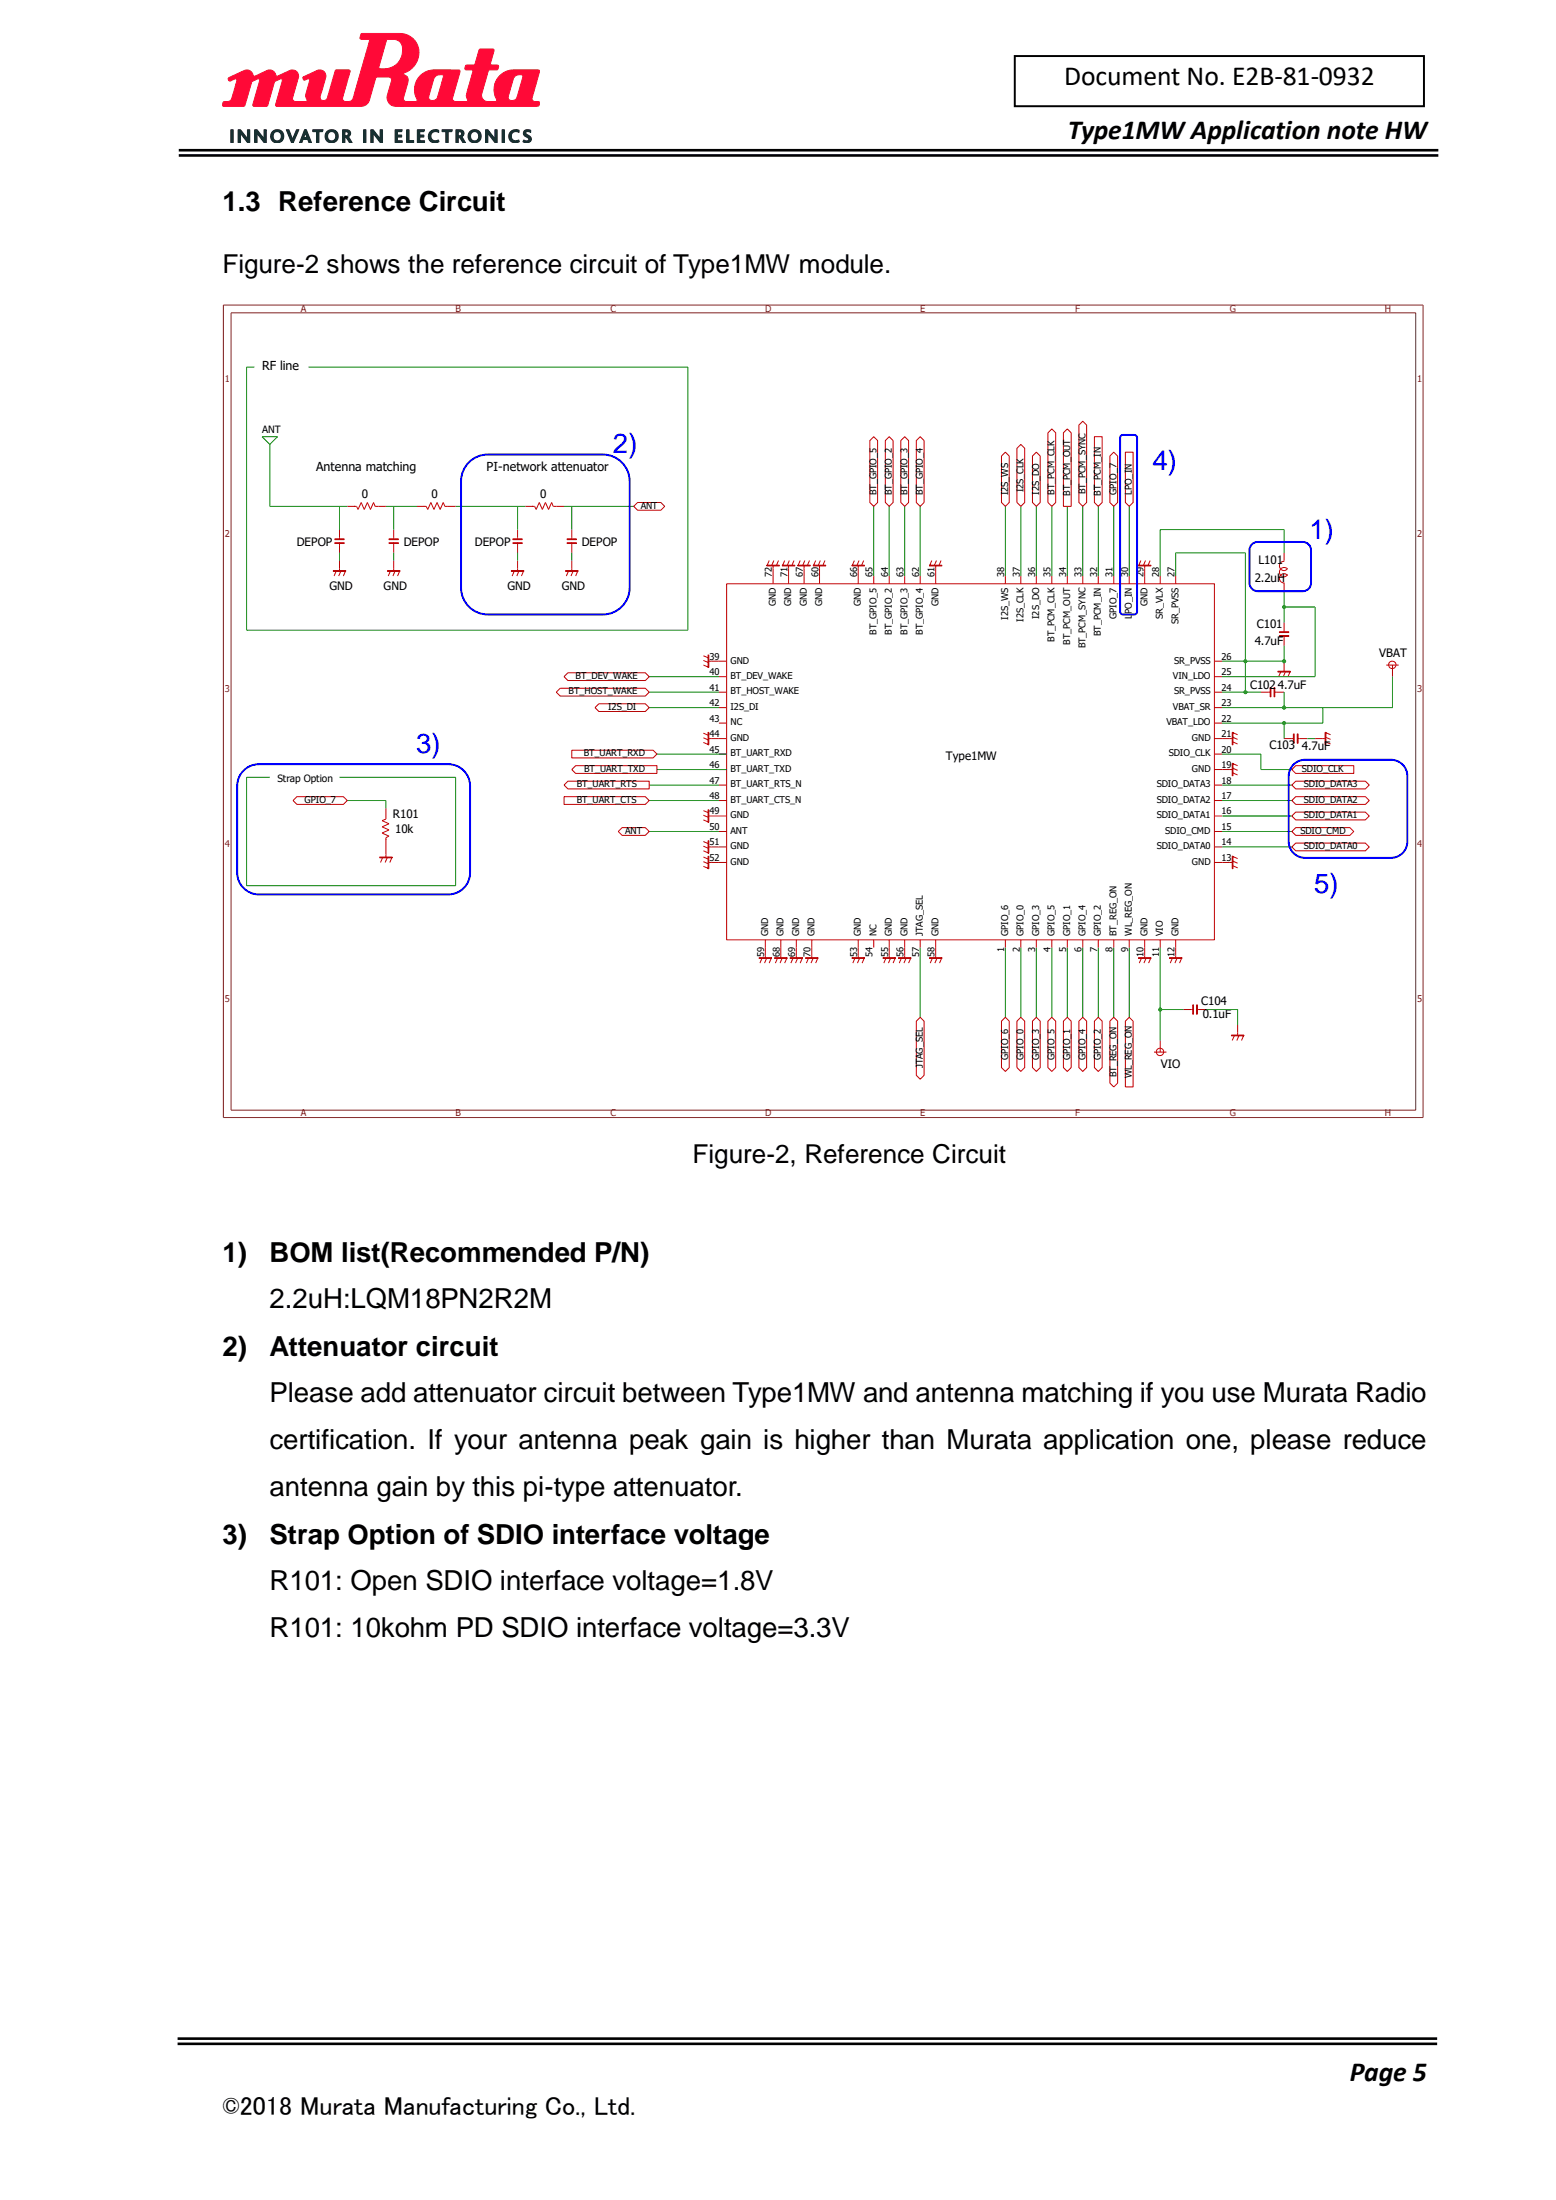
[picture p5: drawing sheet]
<svg xmlns="http://www.w3.org/2000/svg" width="210mm" height="297mm" viewBox="0 0 210 297" stroke-linecap="round" stroke-linejoin="round" font-family="sans-serif">
<path d="M69.5 10.3l-.2 .4-.7 2.4a.51 .51 0 0 0 .2 .5 .51 .51 0 0 0 .6-.1l.4-.4 .7-2.4a.36 .36 0 0 0 0-.6h-.1a1.04 1.04 0 0 0-.9 .2zM58.7 10.3l-.2 .4-.6 2.4a.5 .5 0 0 0 .2 .5 .5 .5 0 0 0 .6-.1l.4-.4 .6-2.3a.51 .51 0 0 0 .1-.7h-.1a1 1 0 0 0-1 .2zM52.2 5.4l-1.1 3.8a2.43 2.43 0 0 0 2.7-.8 2.43 2.43 0 0 0 .3-2.6 1.26 1.26 0 0 0-1-.5zM30.8 10.5l2.2-1a.94 .94 0 0 1 1.2 .8h.2l1.8-.8a1 1 0 0 1 1.1 .8h.2l1.6-.8a.82 .82 0 0 1 .9 .1 .82 .82 0 0 1 .3 .9l-.8 2.8v.2l.2 .2h1.7v-.2l-.1-.5v-.2l.5-1.8a.22 .22 0 0 0-.1-.3 .22 .22 0 0 0-.3 0 .28 .28 0 0 1-.5 0v-.2l.1-.1 1.8-.9a.83 .83 0 0 1 .9 .1 .83 .83 0 0 1 .3 .8l-.8 2.6a.5 .5 0 0 0 .4 .6 .5 .5 0 0 0 .6-.4l1-3.6 .2-.2h1.7l.1 .1-.7 2.7a1.77 1.77 0 0 0-.2 1.4 .94 .94 0 0 0 1.4-.3l2.1-7.5a.3 .3 0 0 0-.1-.5h-1.1v-.2l.1-.5 5.3-.1a2.67 2.67 0 0 1 2.5 2 2.67 2.67 0 0 1-1.2 3l-.8 .4v.2a.79 .79 0 0 1 .5 1.1l-.6 2.1a.4 .4 0 0 0 .4 .4h1.3l.2-.1a2.76 2.76 0 0 1 2.3-4.2h3.4l.1 .1-1 3.7a.38 .38 0 0 0 .4 .5h1.5l.1-.1v-.2a1.09 1.09 0 0 1 0-1.1l.7-2.7-.2-.2h-.7a.36 .36 0 0 1-.1-.3 .36 .36 0 0 1 .2-.3h1l.1-.1 .6-2 .1-.1h1.8l.1 .2-.3 1.1a.9 .9 0 0 0-.2 .8l.9 .1a.34 .34 0 0 1 .2 .3 .34 .34 0 0 1-.3 .3l-1.1 .1-.7 2.4a1.52 1.52 0 0 0-.1 1.4l.4 .4h1.4a.19 .19 0 0 0 .1-.3 2.66 2.66 0 0 1 2.3-4h3.3l.2 .2-1 3.7a.42 .42 0 0 0 .4 .4h.5a.35 .35 0 0 1 .1 .4 .35 .35 0 0 1-.3 .2l-19.1 .1a1.18 1.18 0 0 1-1.1-1.6l.6-1.9-.1-.2-.3-.3h-1.7l-.1 .1-.9 3a1.13 1.13 0 0 1-1.1 .9h-11.3a.32 .32 0 0 1-.1-.6l.6-2.1a1.32 1.32 0 0 0 .2-1h-.3l-.8 .4-1 3.2-1.7 .1a.29 .29 0 0 1-.1-.5l.8-3-.1-.3-.9 .5-1 3.2-.1 .1h-2.7a.35 .35 0 0 1-.2-.4 .35 .35 0 0 1 .3-.3 .78 .78 0 0 0 1-.4l.5-2a.52 .52 0 0 0 .1-.6l-.9 .3-.2-.2z" fill-rule="evenodd" fill="#ff0937" stroke="#ff0937" stroke-width=".13"/>
<path d="M41.2 17.9l-.2 .7h.4zM61.9 17.8v.5a.31 .31 0 0 0 .4-.2 .31 .31 0 0 0-.4-.3zM46.6 17.8v.5h.1a.27 .27 0 0 0 .3-.2 .27 .27 0 0 0-.3-.3zM63.7 17.9a.61 .61 0 0 0-.1 .9 .61 .61 0 0 0 .9 0 .61 .61 0 0 0 0-.8 .61 .61 0 0 0-.8-.1zM44.4 17.9a.61 .61 0 0 0-.1 .9 .61 .61 0 0 0 .9 0 .61 .61 0 0 0 0-.8 .61 .61 0 0 0-.8-.1zM37.1 17.9a.63 .63 0 0 0-.2 .8 .63 .63 0 0 0 .8 .2 .63 .63 0 0 0 .2-.8 .63 .63 0 0 0-.8-.2zM38.6 17.5h.4l.5 1.3 .5-1.3h.3l-.7 1.8h-.3zM67.8 17.5h.3v1.8h-.3zM65.5 17.5h.4l.9 1.2v-1.2h.3v1.8h-.3l-1-1.3v1.3h-.3zM61.5 17.5a1.01 1.01 0 0 1 1.1 .3v.4l-.3 .3 .5 .8h-.3l-.5-.7h-.1v.7h-.4zM59.7 17.5h1.4l-.1 .3h-.5v1.5h-.3v-1.5h-.5zM56.3 17.5h1l-.1 .3h-.5v.4h.5v.3h-.5v.5h.6v.3h-1zM54.9 17.5h.3v1.5h.6v.3h-.9zM53.3 17.5h1l-.1 .3h-.6v.4h.6v.3h-.6v.5h.7v.3h-1zM50 17.5h.4l.9 1.2v-1.2h.3v1.8h-.3l-.9-1.3v1.3h-.4zM49.1 17.5h.3v1.8h-.3zM46.2 17.5a.98 .98 0 0 1 1.1 .3v.4l-.3 .3 .5 .8h-.3l-.5-.7h-.1v.7h-.4zM42.2 17.5h1.4l-.1 .3h-.5v1.5h-.3v-1.5h-.5zM34.4 17.5h.3l.9 1.2v-1.2h.3v1.8h-.3l-.9-1.3v1.3h-.3zM32.1 17.5h.4l.9 1.2v-1.2h.3v1.8h-.3l-.9-1.3v1.3h-.4zM31.2 17.5h.3v1.8h-.3zM41.1 17.5h.2l.7 1.8h-.3l-.2-.5h-.6l-.2 .5h-.3zM70.7 17.7a.81 .81 0 0 1 .9-.1v.3l-.5-.1-.1 .1v.1a1.36 1.36 0 0 1 .7 .8 .71 .71 0 0 1-1.1 .3l.1-.2a.36 .36 0 0 0 .4 .2 .36 .36 0 0 0 .3-.4l-.1-.1a.77 .77 0 0 1-.6-.8zM68.9 17.8a1.09 1.09 0 0 1 1.2-.2v.3a.64 .64 0 0 0-.9 0 .64 .64 0 0 0 0 .9 .64 .64 0 0 0 .8 .1l.1 .2a.9 .9 0 0 1-1.2-.1 .9 .9 0 0 1 0-1.2zM63.2 18.4a.9 .9 0 0 1 1.8 0 .9 .9 0 0 1-1.8 0zM58.1 17.8a1.09 1.09 0 0 1 1.1-.2v.3a.64 .64 0 0 0-.9 0 .64 .64 0 0 0 0 .9 .64 .64 0 0 0 .9 .1l.1 .2a.91 .91 0 0 1-1.3-.1 .91 .91 0 0 1 .1-1.2zM43.9 18.4a.9 .9 0 0 1 1.8 0 .9 .9 0 0 1-1.8 0zM36.5 18.4a.9 .9 0 0 1 1.8 0 .9 .9 0 0 1-1.8 0z" fill-rule="evenodd" fill="#073330" stroke="#073330" stroke-width=".13"/>
<g fill="#000">
<path d="M24.1 20.1h170v.4h-170zM24.1 20.8h170v.4h-170z"/>
<path d="M24 275h170v.4h-170zM24 275.8h170v.3h-170z"/>
</g>
<path d="M137 7.6h55.2v6.7h-55.2z" fill-rule="evenodd" fill="#fff"/>
<path d="M137 7.6h55.2v6.7h-55.2z" fill="none" stroke="#000" stroke-width=".26"/>
<path d="M30.1 41.2h162v109.7h-162zM31.2 42.2h159.9v107.7h-159.9z" fill="none" stroke="#802020" stroke-width=".13"/>
<g fill="none" stroke="#c00000" stroke-width=".13">
<path d="M117.4 59.5l.5-.5 .6 .5v8.3l-.6 .6-.5-.6zM119.5 59.5l.5-.5 .5 .5v8.3l-.5 .6-.5-.6zM121.6 59.5l.5-.5 .5 .5v8.3l-.5 .6-.5-.6zM123.7 59.5l.5-.5 .5 .5v8.3l-.5 .6-.5-.6zM142 57.9l.5 .5v9.4l-.5 .6-.6-.6v-9.4zM144.1 57.9l.5 .5v10h-1.1v-10zM146.1 56.9l.6 .5v10.4l-.6 .6-.5-.6v-10.4zM147.7 59h1.1v8.8l-.6 .6-.5-.6zM45.4 77l-.3 .8M45.8 71.5v1.3M45.8 73.6v1M45.8 75.7v1.3"/>
<path d="M46 77l-.3 .8M46.9 68.4h1.2l.2 .4 .4-1 .5 1 .4-1 .4 1 .4-1 .2 .6h1.5M52.7 77l-.3 .8M53.1 71.5v1.3M53.1 73.6v1M53.1 75.7v1.3M53.3 77l-.3 .8M56.3 68.4h1.2l.2 .4 .5-1 .4 1 .4-1 .4 1 .4-1 .2 .6h1.5M69.4 77l-.3 .8M69.9 71.5v1.3M69.9 73.6v1M69.9 75.7v1.3"/>
<path d="M70.1 77l-.3 .8M70.9 68.4h1.3l.2 .4 .4-1 .4 1 .4-1 .4 1 .5-1 .2 .6h1.4M76.8 77l-.4 .8M77.2 71.5v1.3M77.2 73.6v1M77.2 75.7v1.3M77.4 77l-.3 .8M86.1 67.8h3.1l.5 .6-.5 .5h-3.1l-.6-.5zM98.1 78.8h65.8v48.1h-65.8zM104.3 76.4v2.4M104.4 75.7l-.3 .7M105.1 75.7l-.3 .7"/>
<path d="M106.4 76.4v2.4M106.5 75.7l-.3 .7M107.2 75.7l-.3 .7M108.5 76.4v2.4M108.6 75.7l-.3 .7M109.3 75.7l-.4 .7M110.6 76.4v2.4M110.7 75.7l-.3 .7M111.3 75.7l-.3 .7M115.8 76.4v2.4M115.9 75.7l-.3 .7M116.6 75.7l-.3 .7"/>
<path d="M117.9 77.8v1M120 77.8v1M122.1 77.8v1M124.2 77.8v1M126.3 76.4v2.4M126.4 75.7l-.3 .7M127 75.7l-.3 .7M135.2 61.6l.5-.6 .5 .6v6.2l-.5 .6-.5-.6zM135.7 77.8v1M137.8 60l.5 .5v7.3l-.5 .6-.5-.6v-7.3zM137.8 77.8v1M139.4 61.6l.5-.6 .5 .6v6.2l-.5 .6-.5-.6z"/>
<path d="M139.9 77.8v1M142 77.8v1M144.1 77.8v1M146.1 77.8v1M148.2 77.8v1M150.3 61l.5 .6v6.2l-.5 .6-.5-.6v-6.2zM150.3 77.8v1M151.9 61h1v6.8l-.5 .6-.5-.6zM152.4 77.8v1M154.5 76.4v2.4M154.6 75.7l-.3 .7M155.2 75.7l-.3 .7"/>
<path d="M156.6 77.8v1M158.7 77.8v1M173.3 74.6v1.2a.61 .61 0 0 0-.6 .8 .61 .61 0 0 0 1 .2M173.3 78.7v1.2M173.8 76.8a.62 .62 0 0 0-.9 0 .62 .62 0 0 0 0 .9 .62 .62 0 0 0 .9-.1M173.8 77.7a.61 .61 0 0 0-1 .1 .61 .61 0 0 0 .5 .9M75.6 92.9h11.5l.5 .5-.5 .6h-11.5l-.5-.6zM76.6 90.8h10.5l.5 .6-.5 .5h-10.5l-.5-.5zM80.8 95h6.3l.5 .5-.5 .6h-6.3l-.5-.6zM94.9 99l.8 .3M94.9 99.6l.8 .3M94.9 88.5l.8 .3"/>
<path d="M94.9 89.2l.8 .3M95.7 99.7h2.4M95.7 89.3h2.4M97 93.4h1.1M97 97.6h1.1M97 95.5h1.1M97 91.4h1.1M163.9 93.4h1.1M163.9 99.7h2.4M163.9 89.3h1.1M163.9 97.6h1.1M163.9 95.5h1.1"/>
<path d="M163.9 91.4h1.1M166.3 99.5l.7 .3M170.2 93.4h1.2M172.3 93.4h1M172.9 90.6l-.3 .8M173.3 99.7h1.3M173.3 84v1.1M173.3 85.9v1.3M173.3 89.3v1.3M173.5 90.6l-.3 .8M175.4 99.7h1.1M177.5 99.7h1.4"/>
<path d="M178.9 99.5l.7 .3M187.1 89.8h1.7M187.9 89.8v1.6M40.1 107.6h6.2l.6 .5-.6 .5h-6.2l-.5-.5zM51.7 115.7l-.3 .7M52.1 109.1v1.5l-.5 .2 .9 .4-.9 .4 .9 .4-.9 .5 .9 .4-.4 .2v2.6M52.3 115.7l-.3 .7M76.1 106l.5-.5h11v1h-11zM76.1 107.6h11l.5 .5-.5 .5h-11zM77.2 103.9l.5-.5h11v1h-11zM77.2 101.3h10.9l.6 .5-.6 .5h-10.9zM84 111.7h3.1l.5 .6-.5 .5h-3.1l-.6-.5z"/>
<path d="M94.9 115.7l.8 .3M94.9 116.3l.8 .3M94.9 113.6l.8 .3M94.9 114.2l.8 .4M94.9 109.4l.8 .3M94.9 110.1l.8 .3M95.7 116.4h2.4M95.7 114.3h2.4M95.7 110.2h2.4M97 103.9h1.1M97 101.8h1.1M97 106h1.1"/>
<path d="M97 108.1h1.1M97 112.3h1.1M163.9 116.4h2.4M163.9 114.3h1.1M163.9 110.2h1.1M163.9 103.9h2.4M163.9 101.8h1.1M163.9 106h1.1M163.9 108.1h1.1M163.9 112.3h1.1M166.3 116.9l.7 .3M166.3 116.2l.7 .3"/>
<path d="M166.3 100.1l.7 .3M166.3 104.3l.7 .3M166.3 103.7l.7 .3M174.4 106l.5-.5h9.4l.5 .5-.5 .5h-9.4zM174.4 108.1l.5-.5h9.4l.5 .5-.5 .5h-9.4zM174.4 110.2l.5-.6h9.4l.5 .6-.5 .5h-9.4zM174.4 114.3l.5-.5h9.4l.5 .5-.5 .6h-9.4zM174.4 112.3l.5-.6h7.3l.5 .6-.5 .5h-7.3zM174.4 103.9l.5-.5h7.8v1h-7.8zM178.9 100.1l.7 .3M102.9 129.3l-.3 .7M103.3 126.9v2.4"/>
<path d="M103.5 129.3l-.3 .7M105 129.3l-.3 .7M105.4 126.9v2.4M105.6 129.3l-.3 .7M107.1 129.3l-.4 .7M107.5 126.9v2.4M107.7 129.3l-.3 .7M109.2 129.3l-.4 .7M109.6 126.9v2.4M109.8 129.3l-.3 .7M115.4 129.3l-.3 .7M115.8 126.9v2.4"/>
<path d="M116 129.3l-.3 .7M117.9 126.9v1M119.6 129.3l-.3 .7M120 126.9v2.4M120.2 129.3l-.3 .7M121.7 129.3l-.3 .7M122.1 126.9v2.4M122.3 129.3l-.3 .7M124.2 137.3l.5 .6v7.3l-.5 .5-.5-.5v-7.3zM124.2 126.9v1M125.9 129.3l-.3 .7M126.3 126.9v2.4"/>
<path d="M126.5 129.3l-.3 .7M135.2 137.9l.5-.6 .5 .6v6.2l-.5 .6-.5-.6zM135.7 126.9v1M137.8 137.3l.5 .6v6.2l-.5 .6-.5-.6v-6.2zM137.8 126.9v1M139.4 137.9l.5-.6 .5 .6v6.2l-.5 .6-.5-.6zM139.9 126.9v1M142 137.3l.5 .6v6.2l-.5 .6-.6-.6v-6.2zM142 126.9v1M144.1 137.3l.5 .6v6.2l-.5 .6-.6-.6v-6.2zM144.1 126.9v1M146.1 137.3l.6 .6v6.2l-.6 .6-.5-.6v-6.2z"/>
<path d="M146.1 126.9v1M148.2 137.3l.6 .6v6.2l-.6 .6-.5-.6v-6.2zM148.2 126.9v1M150.3 137.3l.5 .6v8.3l-.5 .5-.5-.5v-8.3zM150.3 126.9v1M152.4 137.3l.5 .6v8.8h-1v-8.8zM152.4 126.9v1M154.1 129.3l-.3 .7M154.5 126.9v2.4M154.7 129.3l-.3 .7M156.6 126.9v1M158.3 129.3l-.3 .7"/>
<path d="M158.7 126.9v2.4M158.9 129.3l-.3 .7M159.7 136.3h1.3M161.8 136.3h1.1M166.6 139.7l-.3 .8M167 138.4v1.3M167.3 139.7l-.4 .8M155.8 142h1.6M156.6 140.5v1.5"/>
<circle cx="187.9" cy="89.8" r=".5"/>
<circle cx="156.6" cy="142" r=".5"/>
</g>
<g fill="#c00000" stroke="#c00000" stroke-width=".13">
<path d="M172 92.8h.1v1.3h-.1z"/>
<path d="M172.7 85.3h1.2v.1h-1.2z"/>
<path d="M175.1 99.1h.1v1.2h-.1z"/>
<path d="M161.5 135.7h.1v1.2h-.1z"/>
<path d="M45.2 73.3h1.3v.1h-1.3z"/>
<path d="M52.5 73.3h1.3v.1h-1.3z"/>
<path d="M69.2 73.3h1.3v.1h-1.3z"/>
<path d="M76.5 73.3h1.3v.1h-1.3z"/>
<path d="M172 93.4h.3zM171.4 92.8h.1v1.3h-.1z"/>
<path d="M94.9 117l.8 .3zM95.6 115.6h.1v1.7h-.1z"/>
<path d="M94.9 114.9l.8 .3zM95.6 113.5h.1v1.7h-.1z"/>
<path d="M94.9 110.7l.8 .3zM95.6 109.3h.1v1.7h-.1z"/>
<path d="M94.9 100.2l.8 .4zM95.6 98.9h.1v1.7h-.1z"/>
<path d="M94.9 89.8l.8 .3zM95.6 88.4h.1v1.7h-.1z"/>
<path d="M104.1 129.3l-.3 .7zM102.5 129.3h1.6v.1h-1.6z"/>
<path d="M106.2 129.3l-.3 .7zM104.6 129.3h1.6v.1h-1.6z"/>
<path d="M108.3 129.3l-.3 .7zM106.6 129.3h1.7v.1h-1.7z"/>
<path d="M110.4 129.3l-.3 .7zM108.7 129.3h1.7v.1h-1.7z"/>
<path d="M116.7 129.3l-.3 .7zM115 129.3h1.7v.1h-1.7z"/>
<path d="M120.9 129.3l-.4 .7zM119.2 129.3h1.7v.1h-1.7z"/>
<path d="M122.9 129.3l-.3 .7zM121.3 129.3h1.6v.1h-1.6z"/>
<path d="M127.1 129.3l-.3 .7zM125.5 129.3h1.6v.1h-1.6z"/>
<path d="M155.3 129.3l-.3 .7zM153.7 129.3h1.6v.1h-1.6z"/>
<path d="M159.5 129.3l-.3 .7zM157.9 129.3h1.6v.1h-1.6z"/>
<path d="M166.3 115.6l.7 .3zM166.3 115.6h.1v1.7h-.1z"/>
<path d="M166.3 98.9l.7 .3zM166.3 98.9h.1v1.7h-.1z"/>
<path d="M166.3 103.1l.7 .3zM166.3 103.1h.1v1.6h-.1z"/>
<path d="M178.9 98.9l.7 .3zM178.9 98.9h.1v1.7h-.1z"/>
<path d="M174.2 90.6l-.4 .8zM172.5 90.6h1.7v.1h-1.7z"/>
<path d="M154 75.7l-.3 .7zM153.7 76.3h1.6v.1h-1.6z"/>
<path d="M125.8 75.7l-.3 .7zM125.5 76.3h1.6v.1h-1.6z"/>
<path d="M115.3 75.7l-.3 .7zM115 76.3h1.7v.1h-1.7z"/>
<path d="M110.1 75.7l-.3 .7zM109.8 76.3h1.6v.1h-1.6z"/>
<path d="M108 75.7l-.3 .7zM107.7 76.3h1.7v.1h-1.7z"/>
<path d="M105.9 75.7l-.3 .7zM105.6 76.3h1.7v.1h-1.7z"/>
<path d="M103.8 75.7l-.3 .7zM103.5 76.3h1.7v.1h-1.7z"/>
<path d="M167.9 139.7l-.3 .8zM166.2 139.7h1.7v.1h-1.7z"/>
<path d="M173.3 85.1v.3zM172.7 85.8h1.2v.1h-1.2z"/>
<path d="M175.1 99.7h.3zM174.6 99.1h.1v1.2h-.1z"/>
<path d="M161.5 136.3h.3zM161 135.7h.1v1.2h-.1z"/>
<path d="M52.9 115.7l-.3 .7zM51.3 115.7h1.6v.1h-1.6z"/>
<path d="M45.8 73.3v.3zM45.2 72.8v.1h1.3v-.1z"/>
<path d="M46.7 77l-.4 .8zM45 77h1.7v.1h-1.7z"/>
<path d="M54 77l-.3 .8zM52.3 77h1.7v.1h-1.7z"/>
<path d="M53.1 73.3v.3zM52.5 72.8v.1h1.3v-.1z"/>
<path d="M69.9 73.3v.3zM69.2 72.8v.1h1.3v-.1z"/>
<path d="M70.7 77l-.3 .8zM69 77h1.7v.1h-1.7z"/>
<path d="M78 77l-.3 .8zM76.3 77h1.7v.1h-1.7z"/>
<path d="M77.2 73.3v.3zM76.5 72.8v.1h1.3v-.1z"/>
</g>
<g fill="none" stroke="#008000" stroke-width=".13">
<path d="M34.3 49.5h-1v35.6h59.5v-35.6h-51.2M35.4 59h2.1l-1.1 1zM36.4 60v8.4h10.5M45.8 68.4v3.1M45.8 74.6v1.1M52.1 68.4h4.2M53.1 68.4v3.1M53.1 74.6v1.1M61.5 68.4h9.4M69.9 68.4v3.1M69.9 74.6v1.1M76.1 68.4h9.4"/>
<path d="M77.2 68.4v3.1M77.2 74.6v1.1M117.9 68.4v9.4M120 68.4v9.4M122.1 68.4v9.4M124.2 68.4v9.4M135.7 68.4v9.4M137.8 68.4v9.4M139.9 68.4v9.4M142 68.4v9.4M144.1 68.4v9.4M146.1 68.4v9.4"/>
<path d="M148.2 68.4v9.4M150.3 68.4v9.4M152.4 68.4v9.4M158.7 77.8v-3.2h9.4v18.8M173.3 74.6v-3.1h-16.7v6.3M173.3 79.9v4.1M87.6 93.4h9.4M87.6 91.4h9.4M87.6 95.5h9.4M165 93.4h5.2M173.3 81.9h4.2v9.5h-12.5M173.3 87.2v2.1h-8.3"/>
<path d="M173.3 93.4v2.1M173.3 97.6v2.1M176.5 99.7h1M178.5 95.5v2.1h-13.5M187.9 91.4v4.1h-22.9M36.4 104.9h-3.1v14.7h28.2v-14.7h-15.7M46.9 108.1h5.2v1M87.6 106h9.4M87.6 108.1h9.4M87.6 112.3h9.4M88.7 103.9h9.4M88.7 101.8h9.4"/>
<path d="M165 101.8h5.2v2.1h4.2M165 106h9.4M165 108.1h9.4M165 110.2h9.4M165 114.3h9.4M165 112.3h9.4M124.2 127.9v9.4M135.7 127.9v9.4M137.8 127.9v9.4M139.9 127.9v9.4M142 127.9v9.4M144.1 127.9v9.4"/>
<path d="M146.1 127.9v9.4M148.2 127.9v9.4M150.3 127.9v9.4M152.4 127.9v9.4M156.6 127.9v12.6M156.6 136.3h3.1M162.9 136.3h4.1v2.1"/>
</g>
<g fill="#008000" stroke="#008000" stroke-width=".13">
<circle cx="168.1" cy="89.3" r=".21"/>
<circle cx="173.3" cy="81.9" r=".21"/>
<circle cx="173.3" cy="89.3" r=".21"/>
<circle cx="156.6" cy="136.3" r=".21"/>
<circle cx="168.1" cy="93.4" r=".21"/>
<circle cx="173.3" cy="95.5" r=".21"/>
<circle cx="173.3" cy="97.6" r=".21"/>
</g>
<path d="M151.2 58.9l.4-.2h1.5l.2 .1 .2 .3v23.5l-.2 .3-.2 .1h-1.5l-.4-.2v-.2zM63.3 62.4a3.6 3.6 0 0 1 2.5-1h15.6a3.6 3.6 0 0 1 3.6 3.6v14.4a3.6 3.6 0 0 1-3.6 3.6h-15.6a3.6 3.6 0 0 1-3.6-3.6v-14.4a3.6 3.6 0 0 1 1.1-2.6zM169.1 73.4l.7-.2h6a1.11 1.11 0 0 1 1.2 1.1v4.4a1.11 1.11 0 0 1-1.2 1.1h-6a1.11 1.11 0 0 1-1.2-1.1v-4.4l.1-.4zM33.1 103.8l.6-.3 .6-.3h.6h25.6a2.93 2.93 0 0 1 2.9 2.9v11.7a2.93 2.93 0 0 1-2.9 3h-25.6a2.93 2.93 0 0 1-2.9-3v-11.7a2.93 2.93 0 0 1 1.1-2.3zM174.6 103.2l.4-.3 .6-.3h.5h11.6a2.21 2.21 0 0 1 2.3 2.2v8.8a2.21 2.21 0 0 1-2.3 2.2h-11.6a2.21 2.21 0 0 1-2.2-2.2v-8.8l.1-.6 .2-.5z" fill="none" stroke="#00f" stroke-width=".26"/>
<g font-size="3.7">
<text x="143.6" y="11.5">Document No. E2B-81-0932</text>
<text x="144.1" y="18.8">Type1MW Application note HW</text>
<text x="30" y="28.5">1.3 Reference Circuit</text>
<text x="30" y="170.3">1)</text>
<text x="36.4" y="170.3">BOM list(Recommended P/N)</text>
<text x="36.4" y="176.6">2.2uH:LQM18PN2R2M</text>
<text x="30" y="183">2)</text>
<text x="36.4" y="183">Attenuator circuit</text>
<text x="36.4" y="189.3">Please add attenuator circuit between Type1MW and antenna matching if you use Murata Radio</text>
<text x="36.4" y="195.6">certification. If your antenna peak gain is higher than Murata application one, please reduce</text>
<text x="36.4" y="202">antenna gain by this pi-type attenuator.</text>
<text x="30" y="208.4">3)</text>
<text x="36.4" y="208.4">Strap Option of SDIO interface voltage</text>
<text x="36.4" y="214.7">R101: Open SDIO interface voltage=1.8V</text>
<text x="36.4" y="221.1">R101: 10kohm PD SDIO interface voltage=3.3V</text>
<text x="182.2" y="280.9">Page 5</text>
</g>
<g font-size="3.7" fill="#00f">
<text x="82.7" y="61.1">2)</text>
<text x="155.6" y="63.5">4)</text>
<text x="176.7" y="72.8">1)</text>
<text x="56.2" y="101.7">3)</text>
<text x="177.4" y="120.6">5)</text>
</g>
<g font-size="3.5">
<text x="30" y="36.8">Figure-2 shows the reference circuit of Type1MW module.</text>
<text x="93.5" y="157">Figure-2, Reference Circuit</text>
<text x="30" y="285.5">©2018 Murata Manufacturing Co., Ltd.</text>
</g>
<g font-size="1.7">
<text x="35.4" y="50">RF line</text>
<text x="42.7" y="63.6">Antenna matching</text>
<text x="65.7" y="63.6">PI-network attenuator</text>
</g>
<g font-size="1.6">
<text x="48.9" y="67.2">0</text>
<text x="58.3" y="67.2">0</text>
<text x="72.9" y="67.2">0</text>
<text x="40.1" y="73.7">DEPOP</text>
<text x="54.5" y="73.7">DEPOP</text>
<text x="64.1" y="73.7">DEPOP</text>
<text x="78.5" y="73.7">DEPOP</text>
<text x="169.9" y="76.2">L101</text>
<text x="44.5" y="79.6">GND</text>
<text x="51.8" y="79.6">GND</text>
<text x="68.5" y="79.6">GND</text>
<text x="75.8" y="79.6">GND</text>
<text x="169.3" y="78.6">2.2uH</text>
<text x="169.3" y="87.1">4.7uF</text>
<text x="169.7" y="84.8">C101</text>
<text x="186.2" y="88.7">VBAT</text>
<text x="168.7" y="93">C102</text>
<text x="172.5" y="93">4.7uF</text>
<text x="171.3" y="101.2">C103</text>
<text x="175.7" y="101.3">4.7uF</text>
<text x="127.6" y="102.6">Type1MW</text>
<text x="53" y="110.5">R101</text>
<text x="53.3" y="112.5">10k</text>
<text x="162.1" y="135.7">C104</text>
<text x="162.3" y="137.4">0.1uF</text>
<text x="156.7" y="144.2">VIO</text>
</g>
<g font-size="1.4">
<text x="35.4" y="58.5">ANT</text>
<text x="37.5" y="105.5">Strap Option</text>
</g>
<g font-size="1.3" fill="#802020">
<text x="40.6" y="42.1">A</text>
<text x="61.5" y="42.1">B</text>
<text x="82.4" y="42.1">C</text>
<text x="103.3" y="42.1">D</text>
<text x="124.2" y="42.1">E</text>
<text x="145.1" y="42.1">F</text>
<text x="166" y="42.1">G</text>
<text x="186.9" y="42.1">H</text>
<text x="30.4" y="51.6">1</text>
<text x="191.3" y="51.6">1</text>
<text x="30.4" y="72.5">2</text>
<text x="191.3" y="72.5">2</text>
<text x="30.4" y="93.4">3</text>
<text x="191.3" y="93.4">3</text>
<text x="30.4" y="114.3">4</text>
<text x="191.3" y="114.3">4</text>
<text x="30.4" y="135.2">5</text>
<text x="191.3" y="135.2">5</text>
<text x="40.6" y="150.7">A</text>
<text x="61.5" y="150.7">B</text>
<text x="82.4" y="150.7">C</text>
<text x="103.3" y="150.7">D</text>
<text x="124.2" y="150.7">E</text>
<text x="145.1" y="150.7">F</text>
<text x="166" y="150.7">G</text>
<text x="186.9" y="150.7">H</text>
</g>
<g font-size="1.3">
<text x="86.5" y="68.7">ANT</text>
<text x="118.3" y="66.8" transform="rotate(-90 118.3 66.8)">BT_GPIO_5</text>
<text x="120.4" y="66.8" transform="rotate(-90 120.4 66.8)">BT_GPIO_2</text>
<text x="122.5" y="66.8" transform="rotate(-90 122.5 66.8)">BT_GPIO_3</text>
<text x="124.6" y="66.8" transform="rotate(-90 124.6 66.8)">BT_GPIO_4</text>
<text x="136.1" y="66.8" transform="rotate(-90 136.1 66.8)">I2S_WS</text>
<text x="138.1" y="66.5" transform="rotate(-90 138.1 66.5)">I2S_CLK</text>
<text x="140.2" y="66.8" transform="rotate(-90 140.2 66.8)">I2S_DO</text>
<text x="142.3" y="66.8" transform="rotate(-90 142.3 66.8)">BT_PCM_CLK</text>
<text x="144.4" y="66.9" transform="rotate(-90 144.4 66.9)">BT_PCM_OUT</text>
<text x="146.5" y="66.7" transform="rotate(-90 146.5 66.7)">BT_PCM_SYNC</text>
<text x="148.6" y="66.9" transform="rotate(-90 148.6 66.9)">BT_PCM_IN</text>
<text x="150.7" y="66.8" transform="rotate(-90 150.7 66.8)">GPIO_7</text>
<text x="152.8" y="66.8" transform="rotate(-90 152.8 66.8)">LPO_IN</text>
<text x="104.2" y="77.9" transform="rotate(-90 104.2 77.9)">72</text>
<text x="106.3" y="77.9" transform="rotate(-90 106.3 77.9)">71</text>
<text x="108.4" y="77.9" transform="rotate(-90 108.4 77.9)">67</text>
<text x="110.5" y="77.9" transform="rotate(-90 110.5 77.9)">60</text>
<text x="115.7" y="77.9" transform="rotate(-90 115.7 77.9)">66</text>
<text x="117.8" y="77.9" transform="rotate(-90 117.8 77.9)">65</text>
<text x="119.9" y="77.9" transform="rotate(-90 119.9 77.9)">64</text>
<text x="122" y="77.9" transform="rotate(-90 122 77.9)">63</text>
<text x="124" y="77.9" transform="rotate(-90 124 77.9)">62</text>
<text x="126.1" y="77.9" transform="rotate(-90 126.1 77.9)">61</text>
<text x="135.5" y="77.9" transform="rotate(-90 135.5 77.9)">38</text>
<text x="137.6" y="77.9" transform="rotate(-90 137.6 77.9)">37</text>
<text x="139.7" y="77.9" transform="rotate(-90 139.7 77.9)">36</text>
<text x="141.8" y="77.9" transform="rotate(-90 141.8 77.9)">35</text>
<text x="143.9" y="77.9" transform="rotate(-90 143.9 77.9)">34</text>
<text x="146" y="77.9" transform="rotate(-90 146 77.9)">33</text>
<text x="148.1" y="77.9" transform="rotate(-90 148.1 77.9)">32</text>
<text x="150.2" y="77.9" transform="rotate(-90 150.2 77.9)">31</text>
<text x="152.3" y="77.9" transform="rotate(-90 152.3 77.9)">30</text>
<text x="154.3" y="77.9" transform="rotate(-90 154.3 77.9)">29</text>
<text x="156.4" y="77.9" transform="rotate(-90 156.4 77.9)">28</text>
<text x="158.5" y="77.9" transform="rotate(-90 158.5 77.9)">27</text>
<text x="104.7" y="81.8" transform="rotate(-90 104.7 81.8)">GND</text>
<text x="106.8" y="81.8" transform="rotate(-90 106.8 81.8)">GND</text>
<text x="108.9" y="81.8" transform="rotate(-90 108.9 81.8)">GND</text>
<text x="111" y="81.8" transform="rotate(-90 111 81.8)">GND</text>
<text x="116.2" y="81.8" transform="rotate(-90 116.2 81.8)">GND</text>
<text x="126.7" y="81.8" transform="rotate(-90 126.7 81.8)">GND</text>
<text x="136.1" y="83.7" transform="rotate(-90 136.1 83.7)">I2S_WS</text>
<text x="138.1" y="83.9" transform="rotate(-90 138.1 83.9)">I2S_CLK</text>
<text x="140.2" y="83.6" transform="rotate(-90 140.2 83.6)">I2S_DO</text>
<text x="150.7" y="83.6" transform="rotate(-90 150.7 83.6)">GPIO_7</text>
<text x="152.8" y="83.5" transform="rotate(-90 152.8 83.5)">LPO_IN</text>
<text x="154.9" y="81.8" transform="rotate(-90 154.9 81.8)">GND</text>
<text x="157" y="83.6" transform="rotate(-90 157 83.6)">SR_VLX</text>
<text x="95.8" y="89.1">39</text>
<text x="98.6" y="89.6">GND</text>
<text x="118.3" y="85.7" transform="rotate(-90 118.3 85.7)">BT_GPIO_5</text>
<text x="120.4" y="85.7" transform="rotate(-90 120.4 85.7)">BT_GPIO_2</text>
<text x="122.5" y="85.7" transform="rotate(-90 122.5 85.7)">BT_GPIO_3</text>
<text x="124.6" y="85.7" transform="rotate(-90 124.6 85.7)">BT_GPIO_4</text>
<text x="142.3" y="86.6" transform="rotate(-90 142.3 86.6)">BT_PCM_CLK</text>
<text x="144.4" y="87" transform="rotate(-90 144.4 87)">BT_PCM_OUT</text>
<text x="146.5" y="87.5" transform="rotate(-90 146.5 87.5)">BT_PCM_SYNC</text>
<text x="148.6" y="85.9" transform="rotate(-90 148.6 85.9)">BT_PCM_IN</text>
<text x="158.5" y="89.6">SR_PVSS</text>
<text x="159.1" y="84.2" transform="rotate(-90 159.1 84.2)">SR_PVSS</text>
<text x="164.9" y="89.1">26</text>
<text x="76.8" y="93.8">BT_HOST_WAKE</text>
<text x="77.7" y="91.7">BT_DEV_WAKE</text>
<text x="82.1" y="95.8">I2S_DI</text>
<text x="95.8" y="93.2">41</text>
<text x="95.8" y="91.1">40</text>
<text x="95.8" y="95.3">42</text>
<text x="98.6" y="93.8">BT_HOST_WAKE</text>
<text x="98.6" y="91.7">BT_DEV_WAKE</text>
<text x="98.6" y="95.8">I2S_DI</text>
<text x="158.3" y="95.8">VBAT_SR</text>
<text x="158.3" y="91.7">VIN_LDO</text>
<text x="158.5" y="93.8">SR_PVSS</text>
<text x="164.9" y="95.3">23</text>
<text x="164.9" y="93.2">24</text>
<text x="164.9" y="91.1">25</text>
<text x="95.8" y="101.6">45</text>
<text x="95.8" y="99.5">44</text>
<text x="95.8" y="97.4">43</text>
<text x="98.6" y="100">GND</text>
<text x="98.6" y="97.9">NC</text>
<text x="157.4" y="97.9">VBAT_LDO</text>
<text x="160.9" y="100">GND</text>
<text x="164.9" y="101.6">20</text>
<text x="164.9" y="99.5">21</text>
<text x="164.9" y="97.4">22</text>
<text x="77.9" y="106.3">BT_UART_RTS</text>
<text x="78.8" y="102.1">BT_UART_RXD</text>
<text x="78.8" y="104.2">BT_UART_TXD</text>
<text x="95.8" y="103.7">46</text>
<text x="95.8" y="105.8">47</text>
<text x="95.8" y="107.9">48</text>
<text x="98.6" y="102.1">BT_UART_RXD</text>
<text x="98.6" y="104.2">BT_UART_TXD</text>
<text x="98.6" y="106.3">BT_UART_RTS_N</text>
<text x="156.1" y="106.3">SDIO_DATA3</text>
<text x="157.7" y="102.1">SDIO_CLK</text>
<text x="160.9" y="104.2">GND</text>
<text x="164.9" y="103.7">19</text>
<text x="164.9" y="105.8">18</text>
<text x="164.9" y="107.9">17</text>
<text x="175.7" y="104.2">SDIO_CLK</text>
<text x="176" y="106.3">SDIO_DATA3</text>
<text x="41.1" y="108.4">GPIO_7</text>
<text x="77.9" y="108.4">BT_UART_CTS</text>
<text x="84.4" y="112.6">ANT</text>
<text x="95.8" y="110">49</text>
<text x="95.8" y="112">50</text>
<text x="98.6" y="108.4">BT_UART_CTS_N</text>
<text x="98.6" y="110.5">GND</text>
<text x="98.6" y="112.6">ANT</text>
<text x="156.1" y="108.4">SDIO_DATA2</text>
<text x="156.1" y="110.5">SDIO_DATA1</text>
<text x="157.3" y="112.6">SDIO_CMD</text>
<text x="164.9" y="110">16</text>
<text x="164.9" y="112">15</text>
<text x="175.5" y="112.6">SDIO_CMD</text>
<text x="176" y="108.4">SDIO_DATA2</text>
<text x="176" y="110.5">SDIO_DATA1</text>
<text x="95.8" y="114.1">51</text>
<text x="95.8" y="116.2">52</text>
<text x="98.6" y="114.7">GND</text>
<text x="98.6" y="116.8">GND</text>
<text x="156.1" y="114.7">SDIO_DATA0</text>
<text x="160.9" y="116.8">GND</text>
<text x="164.9" y="114.1">14</text>
<text x="164.9" y="116.2">13</text>
<text x="176" y="114.7">SDIO_DATA0</text>
<text x="103.1" y="129.2" transform="rotate(-90 103.1 129.2)">59</text>
<text x="103.7" y="126.4" transform="rotate(-90 103.7 126.4)">GND</text>
<text x="105.2" y="129.2" transform="rotate(-90 105.2 129.2)">68</text>
<text x="105.8" y="126.4" transform="rotate(-90 105.8 126.4)">GND</text>
<text x="107.3" y="129.2" transform="rotate(-90 107.3 129.2)">69</text>
<text x="107.8" y="126.4" transform="rotate(-90 107.8 126.4)">GND</text>
<text x="109.4" y="129.2" transform="rotate(-90 109.4 129.2)">70</text>
<text x="109.9" y="126.4" transform="rotate(-90 109.9 126.4)">GND</text>
<text x="115.7" y="129.2" transform="rotate(-90 115.7 129.2)">53</text>
<text x="116.2" y="126.4" transform="rotate(-90 116.2 126.4)">GND</text>
<text x="117.8" y="129.2" transform="rotate(-90 117.8 129.2)">54</text>
<text x="118.3" y="126.4" transform="rotate(-90 118.3 126.4)">NC</text>
<text x="119.9" y="129.2" transform="rotate(-90 119.9 129.2)">55</text>
<text x="120.4" y="126.4" transform="rotate(-90 120.4 126.4)">GND</text>
<text x="122" y="129.2" transform="rotate(-90 122 129.2)">56</text>
<text x="122.5" y="126.4" transform="rotate(-90 122.5 126.4)">GND</text>
<text x="124" y="129.2" transform="rotate(-90 124 129.2)">57</text>
<text x="124.6" y="126.4" transform="rotate(-90 124.6 126.4)">JTAG_SEL</text>
<text x="126.1" y="129.2" transform="rotate(-90 126.1 129.2)">58</text>
<text x="126.7" y="126.4" transform="rotate(-90 126.7 126.4)">GND</text>
<text x="135.5" y="128.5" transform="rotate(-90 135.5 128.5)">1</text>
<text x="136.1" y="126.4" transform="rotate(-90 136.1 126.4)">GPIO_6</text>
<text x="137.6" y="128.5" transform="rotate(-90 137.6 128.5)">2</text>
<text x="138.1" y="126.4" transform="rotate(-90 138.1 126.4)">GPIO_0</text>
<text x="139.7" y="128.5" transform="rotate(-90 139.7 128.5)">3</text>
<text x="140.2" y="126.4" transform="rotate(-90 140.2 126.4)">GPIO_3</text>
<text x="141.8" y="128.5" transform="rotate(-90 141.8 128.5)">4</text>
<text x="142.3" y="126.4" transform="rotate(-90 142.3 126.4)">GPIO_5</text>
<text x="143.9" y="128.5" transform="rotate(-90 143.9 128.5)">5</text>
<text x="144.4" y="126.4" transform="rotate(-90 144.4 126.4)">GPIO_1</text>
<text x="146" y="128.5" transform="rotate(-90 146 128.5)">6</text>
<text x="146.5" y="126.4" transform="rotate(-90 146.5 126.4)">GPIO_4</text>
<text x="148.1" y="128.5" transform="rotate(-90 148.1 128.5)">7</text>
<text x="148.6" y="126.4" transform="rotate(-90 148.6 126.4)">GPIO_2</text>
<text x="150.2" y="128.5" transform="rotate(-90 150.2 128.5)">8</text>
<text x="150.7" y="126.4" transform="rotate(-90 150.7 126.4)">BT_REG_ON</text>
<text x="152.3" y="128.5" transform="rotate(-90 152.3 128.5)">9</text>
<text x="152.8" y="126.4" transform="rotate(-90 152.8 126.4)">WL_REG_ON</text>
<text x="154.3" y="129.2" transform="rotate(-90 154.3 129.2)">10</text>
<text x="154.9" y="126.4" transform="rotate(-90 154.9 126.4)">GND</text>
<text x="156.4" y="129.2" transform="rotate(-90 156.4 129.2)">11</text>
<text x="157" y="126.4" transform="rotate(-90 157 126.4)">VIO</text>
<text x="158.5" y="129.2" transform="rotate(-90 158.5 129.2)">12</text>
<text x="159.1" y="126.4" transform="rotate(-90 159.1 126.4)">GND</text>
<text x="136.1" y="143.1" transform="rotate(-90 136.1 143.1)">GPIO_6</text>
<text x="138.1" y="143.1" transform="rotate(-90 138.1 143.1)">GPIO_0</text>
<text x="140.2" y="143.1" transform="rotate(-90 140.2 143.1)">GPIO_3</text>
<text x="142.3" y="143.1" transform="rotate(-90 142.3 143.1)">GPIO_5</text>
<text x="144.4" y="143.1" transform="rotate(-90 144.4 143.1)">GPIO_1</text>
<text x="146.5" y="143.1" transform="rotate(-90 146.5 143.1)">GPIO_4</text>
<text x="148.6" y="143.1" transform="rotate(-90 148.6 143.1)">GPIO_2</text>
<text x="124.6" y="144.2" transform="rotate(-90 124.6 144.2)">JTAG_SEL</text>
<text x="150.7" y="145.4" transform="rotate(-90 150.7 145.4)">BT_REG_ON</text>
<text x="152.8" y="145.6" transform="rotate(-90 152.8 145.6)">WL_REG_ON</text>
</g>
</svg>
